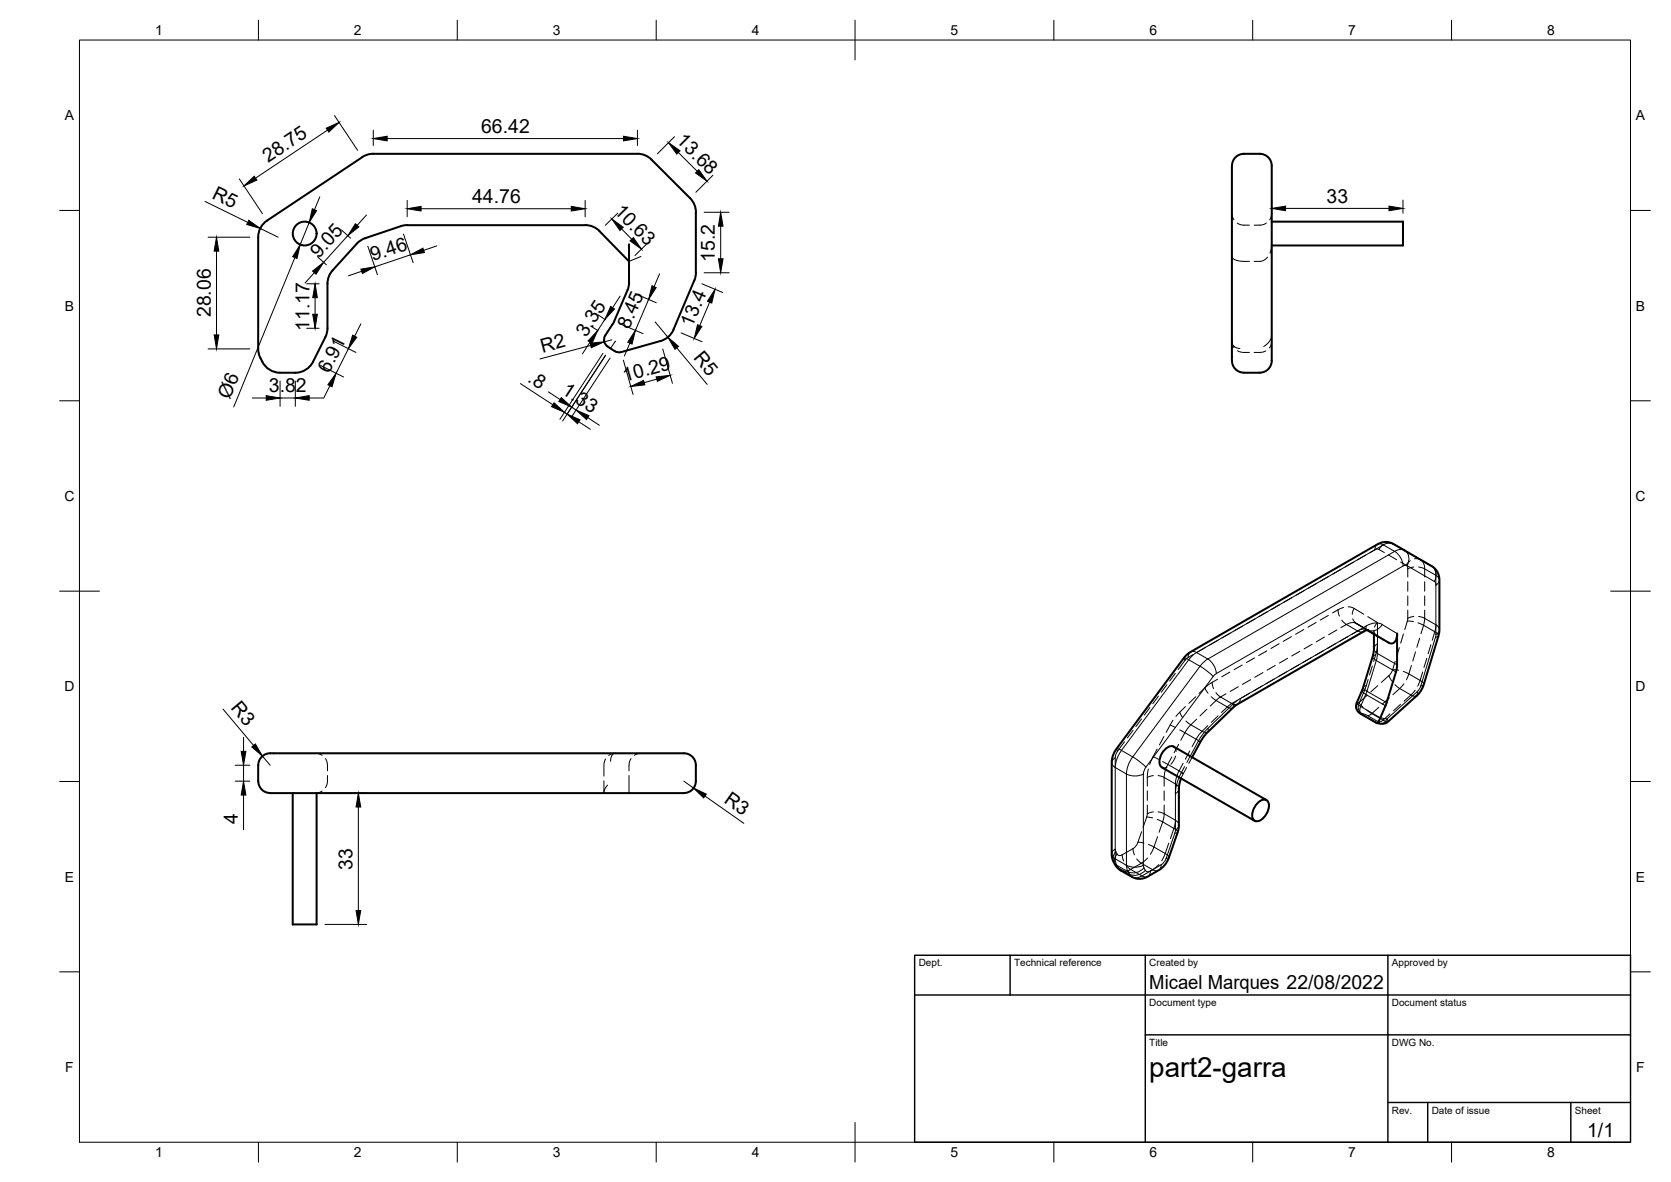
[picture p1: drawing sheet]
<svg xmlns="http://www.w3.org/2000/svg" width="420mm" height="297mm" viewBox="0 0 420 297" stroke-linecap="round" stroke-linejoin="round" font-family="sans-serif">
<!-- layer: Visible -->
<g fill="none" stroke="#000" stroke-width=".51">
<path d="M312.8 38.7h4a3 3 0 0 1 3 3.3v47.9a3.2 3.2 0 0 1-3 3.7l-4 .1M312.8 38.7a3.1 3.1 0 0 0-3 3.3v47.9a3.3 3.3 0 0 0 3 3.7M91.8 59.9l9-3.1 1.2-.2h45.7l1.7 .5 .9 .6 7.9 8M91.8 59.9l-1.7 1-6.5 7-.9 1.6-.4 1.8M175 53.3v15.2M175 53.3l-.5-2.1-1-1.4-9.7-9.7-.9-.7-1.5-.6-67.5-.2-1 .1-1.4 .5-24.4 16.2a5 5 0 0 0-2.2 4.2v28.1a6.6 6.6 0 0 0 4.2 5.8l1.3 .2h3.8a5 5 0 0 0 4.5-2.8l3.1-6.2 .5-1.3v-12.1M319.8 55.7h33v6h-33M158.2 61.4l-.1 10.4-.3 1.2-3.8 8.5M175 68.5l-.3 1.6-5.6 13.3-1.3 1.4-1.7 .9M154 81.5l-1.8 2.8a2.33 2.33 0 0 0 1.4 3.4l.9 .5M154.6 88.2l.7 .3h.9M166.1 85.7l-9.9 2.8"/>
<path d="M343.8 158.4l5.4 3.1a1.43 1.43 0 0 0 1.5-.1 1.43 1.43 0 0 0 .5-1.4l.1-.8M343.9 158.3l-1 .4-32 18.5-8 7.7-3.2 5.4M345.5 159.3v4l-.2 1.1-2.7 8.8-1.5 3.7-.1 1 .3 .7 .6 .6 4.2 2.5 .8-.8 1.5-3.5M351.3 159.2l-.1 8.5-2.8 9.7M67.9 199.3h104.1M67.9 199.3a3 3 0 0 1-3-3v-4a3.3 3.3 0 0 1 3.9-3h102.6a3.1 3.1 0 0 1 3.6 3v4a2.99 2.99 0 0 1-3 3M73.6 199.3v33h6v-33M292.1 192.8l23.4 13.5M292.1 192.8a2.98 2.98 0 0 1 .4-4 2.29 2.29 0 0 1 2.6-1.2l23.4 13.5M346.2 181.7l1.6 .2 1-.4 7.5-6.7 .9-1.1 .8-1.6 3.7-12.3 .2-1.4v-12.8l-.5-2-1.4-1.3-9.7-5.6-1.7-.5-1.1 .1-1 .4-47.4 27.3-1.2 1-17.4 23.4-.7 1.7-.3 1.3v23.4l.5 1.8 .8 1.3 .9 .8 3.2 1.8 1.8 .4 1.7-.5 3.3-1.9 1.5-1.5 .7-1.4 2.5-7.7v-9.8l.6-2.5M316 202a1.8 1.8 0 0 1 2.8-.6 3.9 3.9 0 0 1-2.9 5 1.81 1.81 0 0 1-.8-2.7z"/>
<circle cx="76.6" cy="58.7" r="3"/>
</g>
<!-- layer: Hidden -->
<g fill="none" stroke="#000" stroke-width=".25">
<path d="M309.8 53.6l.1 .9 .4 .7M311.1 56.1l.3 .1a4.9 4.9 0 0 0 2.8 .4M318.4 56.1l-.3 .1a4.7 4.7 0 0 1-2.8 .4M319.8 53.6l-.2 .9-.3 .7M161.2 64.5l-3 1.2M309.8 64.5a2.85 2.85 0 0 0 3 1.2h1.4M318.7 64.6l-.8 .7a3.8 3.8 0 0 1-2.6 .4M319.8 61.4l-.5 2.2M154.8 85.8l-1.3 1.8M309.8 85.8l.1 .7 .3 .5 .6 .4 1 .2M309.8 86l.5 1.4M311.1 88.1l1.3 .4 1.8 .1"/>
<path d="M318.3 88.2l-1.2 .3-1.8 .1M319.8 84.3a3.8 3.8 0 0 1-2 2.8M319.8 85.8l-.2 .9-.4 .7M343.9 158.3l-2.9-1.6 2.8 1.7M345.5 158.4v.9M345.5 158.8l.3 .6 .5 .5M346.4 156.4l-.8 1.2M341.9 176.4l-.3 .5-.1 1 .3 .8 .5 .6M79.3 189.3l1 .1 .7 .4M81 198.8l-.7 .4-1 .1M81.8 190.7l.2 .2a4.9 4.9 0 0 1 .3 2.8M82.3 194.9a4.5 4.5 0 0 1-.5 3.1"/>
<path d="M151.8 196.2v2.8M152.3 190.7l-.4 1.2-.1 3.1M152.8 197.3a2.23 2.23 0 0 0-.9 1.9l.3 .1M154.6 189.3l-1 .2-.5 .4M154.8 189.3l-.5 .1-.4 .4-.4 1.5M158.2 194.9v4.4M158.7 190.7l-.2 .2a4.9 4.9 0 0 0-.3 2.8M161.2 189.3l-1 .1-.7 .4M293.5 192.8l-.8 .2-.6-.2M295.1 187.6l.4 .5 .2 .7M295.6 190l-.6 1.3-.6 .8M298.4 192.9l-1.4 2.7"/>
<path d="M299.7 190.3l-.8 1.5M346.1 181.6v.1"/>
</g>
<!-- layer: Hidden Narrow -->
<g fill="none" stroke="#000" stroke-width=".25">
<path d="M343.4 139.5l-2.1 1.2M345.7 138.2l-1.3 .7M346.4 136.8l-.5 .4-.2 1M346.7 138.1l-.3-.1-.7 .2M346.7 138.1l1.4 .8M347.8 136.9l-1.1 1.2M348.8 136.5l.4-.1a3.7 3.7 0 0 1 2.5 1.1M349.1 139.5l2.1 1.2M350.3 136.7l4.2 2.4M352.7 138.1l2.1 1.2M355.6 139.7l2 1.2M355.8 139.9l4.2 2.4"/>
<path d="M309.3 159.1l-2 1.2M312.4 157.3l-2 1.2M315.5 155.6l-2 1.1M318.6 153.8l-2.1 1.1M321.7 152l-2 1.2M324.7 160l-2 1.2M324.8 150.2l-2.1 1.2M327.8 158.2l-2 1.2M327.9 148.4l-2.1 1.2M330.9 156.4l-2 1.2M331 146.6l-2.1 1.2M334 154.7l-2 1.1"/>
<path d="M334.1 144.9l-2.1 1.1M336.1 158.3l-2 1.2M336.4 153.3l.4 1.5M336.4 153.3l-1.4 .7M337.2 143.1l-2.1 1.2M337.4 155.8l1.2 1.1-1.4 .8M337.8 152.7l-1.4 .6M339 159.9l-2.1 1.2M339 152.5l1.5 .4M340.1 155.5l.4 .7 .6 .5-1.4-.2-1.1 .4 2.8 1.7M340.3 141.3l-2.1 1.2M340.5 152.9l-.5 1.5"/>
<path d="M340.5 152.9l2.4 1.5M341.4 158.6l.6 .2 .9-.1M341.4 158.6l-1.4 .7M343.8 158.4l-2.7-1.7 2.8 1.6-1.3-.2-1.2 .5M343.9 158.3h.1M343.9 155l2.5 1.4v3.5M352.2 141.3l1.4 .7M352.9 159.3l-.7 2.3M353.6 142l.3 .4 .1 .6M353.9 156.1l1.5 .1M353.9 156.1l-.7 2.1M354 155.4l-.1 .7"/>
<path d="M354 143v2M354 146.2v2.4M354 149.8v2.4M354 153.3v2.1M354.6 140.9l-1 1.1M355.5 154.9l-1.5 .5M355.5 142.5l-1.5 .5M355.7 140.4a2.16 2.16 0 0 1 2.5 2.6l2.8 1.6M356.5 156.5l1.4 .6-.6 2.2M356.7 154.9l1.5 .5-.3 1.7 2.9 1.7M356.7 142.5l1.5 .5v2M358.2 146.2v2.4"/>
<path d="M358.2 149.8v2.4M358.2 153.3v2.1l2.8 1.6M360 142.3l.7 .7 .3 1.6M360 142.3h.1M360.8 158.8l.7 .5 .2 .5M360.8 158.8l-.7 2.1M361 157l.8 .7 .1 .5M361 157l-.2 1.8M361 144.6l.8 .7 .1 .5M361 144.6v2.4M289.1 177.8l-1.4 1.9M291.3 174.9l-1.4 2"/>
<path d="M293.4 172.1l-1.4 1.9M295.5 169.2l-1.4 1.9M296.6 179l.8 1.3M296.6 179l-.9 1M297.7 165.4l.3 .5M298 165.9l-1.8 2.3M298.1 177.6l-1.5 1.4M298.7 165.2l-.7 .7M299.4 163.8l-.5 .7-.2 .7M300 164.5l-1.3 .7M300.7 175.1l-1.8 1.6M303 172.9l.7 1.3"/>
<path d="M303 172.9l-1.5 1.4M303.1 162.7l-2 1.2M303.4 178.3l-1.7 1.6M304.5 175.1l1.3 .9-1.5 1.4M304.8 171.5l.3 1.5M304.8 171.5l-1.8 1.4M305.7 174.1l1.2 1.1-1.1 .8 2.8 1.7M306.2 170.7l-1.4 .8M306.2 160.9l-2 1.2M306.3 179.9l-1.7 1.6M308.3 174.4l-1.4 .8 2.8 1.6-1.1 .9M308.6 177.7l.9 .3 .5-.1"/>
<path d="M308.6 177.7l-1.5 1.4M309.2 168.9l-2 1.2M311.1 176l-1.4 .8 .7 .2 .8-.1M311.4 172.6l-2.1 1.2M312.3 167.1l-2 1.2M314.2 174.2l-2.1 1.2M314.5 170.8l-2.1 1.2M315.4 165.3l-2 1.2M317.3 172.4l-2.1 1.2M317.6 169l-2.1 1.2M318.5 163.6l-2 1.1M320.4 170.6l-2.1 1.2"/>
<path d="M320.7 167.2l-2.1 1.2M321.6 161.8l-2 1.2M323.5 168.9l-2.1 1.1M323.8 165.4l-2.1 1.2M326.6 167.1l-2.1 1.2M326.9 163.7l-2.1 1.2M329.7 165.3l-2.1 1.2M329.9 161.9l-2 1.2M332.8 163.5l-2.1 1.2M333 160.1l-2 1.2M335.9 161.7l-2.1 1.2M341.1 176.7l.6-.1 1.1 1.1"/>
<path d="M342.3 179.5l.2 .1-.2-.4 1.5 .6M342.5 179.6l1.3 .7M343.1 173.6l-.7 .1M343.1 173.6l-1.2 2.8 1.9-1.7M343.5 172.3l-.7 .4M343.5 172.3l-.4 1.3M344 170.8l-.5 1.5M345.1 167.4l-.7 2.2M345.5 163l.3-.8 .6-.4-.5 2.8M345.9 164.6l-.8 .4M345.9 164.6l-.5 1.6M346.4 172.3l-1.7 1.6"/>
<path d="M346.7 177.8l-1.8 1.5-1.2-.8M349.3 175.4l-1.7 1.6M349.5 179.4l-1.7 1.6-2.9-1.7-.4 .4-.7 .1 2.8 1.6M350 171.1l-.8-1.3-1.9 1.7M350.2 168.3l1.5 .1M350.2 168.3l-1 1.5M350.7 172l1.2 1M350.8 166.2l-.6 2.1M351.9 162.8l-.7 2.2M351.9 173l2.9 1.7 1-1.2M351.9 173l-1.7 1.6M352.1 177l-1.7 1.6"/>
<path d="M352.8 168.7l1.4 .7-.6 1.4M353 171.8l-1.1 1.2M354.9 167.2l-.7 2.2 2.9 1.6M355.9 163.8l-.7 2.3M356.2 174.8l-.6 .2-.8-.3-1.8 1.5M357 160.4l-.7 2.3M357.1 171l.5 .4 .4 .5M357.1 171l-.6 1.5M357.7 168.9l-.6 2.1M358.8 165.4l-.7 2.3M359.8 162l-.7 2.3M280.4 190.4l-.7 .7-.2 .6"/>
<path d="M280.4 190.4v2.5M280.8 188.2l.2 .5M281 188.7l-.3 .6-.3 1.1M282.7 186.4l-1.7 2.3M284.9 183.5l-1.4 1.9M287 180.7l-1.4 1.9M288.5 195.4v2.2M288.5 198.7v2.4M288.7 193.2l-.2 2.2M289.9 190.1l1.4 .7M289.9 190.1l-.8 2M290 194.9l-1.5 .5"/>
<path d="M291 188.2l-1.1 1.9M291.2 194.9l1.5 .5v2.2M292.3 191.4l1.3 .7-.7 1.7-.2 1.6 2.9 1.6v2.4M292.7 185.1l-1.2 2.1M292.7 198.7v2.4M294.2 182.2l1.4 .6M294.2 182.2l-1 1.9M294.7 190.2l-1.1 1.9 2.9 1.6-.7 1.7-.2 1.6 .7 .7 .1 .5M295 181l-.8 1.2M296.4 187.1l-1.2 2.1M296.6 183.4l1.3 .7-1 1.9M297 194.2l-.5 1.1"/>
<path d="M297.5 191.8l-1 1.9 1 .7-.5-.2M297.9 192.6l-.9 1.6M298.2 181.2l1.2 .9-1.5 2 2.9 1.7M299.2 188.7l-1.2 2.1M299.3 190l-.9 1.6M300.8 185.8l1 .6M300.8 185.8l-1.1 1.8M300.9 180.7l-1.5 1.4 2.9 1.7-1.5 2M303.7 182.4l-1.4 1.4 .8 .3 .6-.1M344.8 180.9l1.3 .7 .9 .2M346.6 181.4l.3 .3h-.4M349 181.4l-1.2-.4-.5 .3-.7 .1"/>
<path d="M280.6 214l-.2-.6-.7 .7-.2 .5M280.6 214l-.7 1.2-.1 .8 .3 .8M280.6 214l.3 .6M280.9 214.6l-.7 1.6 .2 1.2M280.9 214.6l.5 .4 .8-.2M282.2 214.8l.3 1.6M283.1 217.4l1.2 1.1-1.5 .5-1-.3M284.9 213.3l.3 1.5M284.9 213.3l-2.7 1.5M285.8 215.8l1.2 1.1-2.7 1.6 2.8 1.6M286.1 211.6l1.5 .3M286.1 211.6l-.5 1-.7 .7"/>
<path d="M287 209l-.9 2.6M288.3 205.3l1.5 .3M288.3 205.3l-.9 2.6M288.5 204.5l-.2 .8M288.5 202.3v2.2M288.5 215.6l-1.5 1.3 2.8 1.7M288.8 212.2l1.4 .7-.9 1.8M289.8 218.6l.7 .2 .8-.1M289.8 218.6l-2.7 1.5M290 204l-1.5 .5M291 205.9l1.4 .7-1 2.5M291.1 210.3l-.9 2.6 2.8 1.6"/>
<path d="M291.2 204l1.5 .5-.3 2.1 2.8 1.6M291.4 217.3l-1.6 1.3M292.7 202.3v2.2l2.9 1.6-.4 2.1M293 214.5l.9 .7v.3M293 214.5l-.9 1.8M293.9 211.9l-.9 2.6M295.2 208.2l.7 .5 .2 .5M295.2 208.2l-.9 2.6M295.6 206.1l.7 .7 .1 .6M287.1 220.1l1 .3 .5-.1M287.1 220.1l-1.5 .5-1-.2"/>
</g>
<!-- layer: Visible Narrow -->
<g fill="none" stroke="#000" stroke-width=".25">
<path d="M350.3 136.7a2.39 2.39 0 0 0-2.5 .2 1.49 1.49 0 0 0-1.5-.1M350.7 138.6l-2.9-1.7-46.9 27.1M350.7 138.6l-47 27M350.7 138.6l1.3 1.3 .6 1.1 .2 1.2M350.7 138.5a2.22 2.22 0 0 1 2.6-.1 2.22 2.22 0 0 1 .9 2.5l-.4 1.2M342.9 158.7a1.5 1.5 0 0 0 .6-1.4l-31.7 18.3M343.8 158.4l2.6 1.5v4.3l4.9 2.9M343.9 158.3l5.3 3.2M347.5 156.9a2.84 2.84 0 0 1-3.6 1.4M347.6 157l3.7 2.2M347.6 156.9a3.9 3.9 0 0 0-4.1 .4M352.8 142.2l-47 27.1"/>
<path d="M353.8 142.1l6.8 4M353.8 142.1l-.5-.1-.5 .2M360 142.3a2.71 2.71 0 0 1 .7 3.8l.3 .3 .1 .6M361 147v12.5M361.7 159.8l-.8 .3-3.6 12.3M361.9 158.2a1.5 1.5 0 0 1-.8 1.2l-.1 .7M361.9 145.8a1.49 1.49 0 0 1-.8 1.2M299.4 163.8a1.49 1.49 0 0 1 1.5 .2M300.9 164l2.8 1.6M300.9 164l-1.2 .9-.8 .9-1.2-.4M303.7 165.6l1.3 1.3 .6 1.2 .2 1.2M303.7 165.6l-1.2 1-.8 .8 1.6 1.1 1.7 1.5"/>
<path d="M305.8 169.3l-.8 .7-16.9 22.8-.5 1-.1 .7-1.8 .5-1.3-.1-1.1-.4M310 176.9l.1 .6-.1 .4M311.9 175.5a1.5 1.5 0 0 1-.7 1.4M311.9 175.5l-1.9 1.4-6.3 6.2-1.5 1.7-.9 1.4M341.2 176.7l.9 .8a1.65 1.65 0 0 0 .2 2M342.4 173.6l1 .9M342.8 172.7a1.3 1.3 0 0 0 .9 1l-.3 .8M343.4 174.5l-1.3 3 5 2.9 1.6 .3M343.4 174.5l5 2.9M345.1 165a1.3 1.3 0 0 0 1 1M345.5 163a1.49 1.49 0 0 0 .9 1.2l-.3 1.8M346.1 166l-2.4 7.7 5 2.9"/>
<path d="M346.1 166l4.9 2.9M356.3 173.8l-7.6 6.9M357.2 172.4l-.9 1.4 .1 .6-.2 .4M358 172l-.8 .4M279.5 191.7a1.49 1.49 0 0 0 .9 1.2M280.4 192.9v22.9M280.4 192.9l2.8 1.6M280.8 188.1l1.2 .5M282 188.6l16.9-22.8 2.8 1.6-16.9 22.8M282 188.6l2.8 1.6M282 188.6l-1.3 2.4-.3 1.9M283.2 194.5v23"/>
<path d="M284.8 190.2l1.6 1.1 1.7 1.5M284.8 190.2l-1.2 2.5-.4 1.8M287.5 194.5v23M296.4 198.2a1.49 1.49 0 0 1-.8 1.2M296.5 195.3l-.6 1.8-.3 1.8v9.7M301.3 186.3l-2 3.7M301.3 186.2l.5 .2M303.7 183.1l.1 .5-.1 .4M348.7 180.7a1.73 1.73 0 0 1-1.7 1.1M348.7 180.7l.3 .7M279.5 214.6a1.49 1.49 0 0 0 .9 1.2M280.1 216.7l.7 .7"/>
<path d="M280.4 215.8l2.8 1.7M280.4 215.8l.4 1.6M280.5 217.3l.7 .7M280.8 217.4l.3 .6M280.8 217.4l2.8 1.7M281.1 218l.7 .7M281.1 218l2.9 1.7M283.2 217.4l.4 1.7M283.3 217.4l1.8 .5 1.3-.1 1.1-.3 .5 1.2M283.6 219.1l.4 .6M284 219.7l.6 .7M287.6 218.1a3.4 3.4 0 0 1-4 1"/>
<path d="M288 218.7a3.4 3.4 0 0 1-4 1M288 218.7a.85 .85 0 0 0 1.3 .2M289.3 218.9a1.5 1.5 0 0 1-.7 1.3M292 217.3l-2.8 1.6M293.9 215.5l-.7 .2M295.6 208.6l-2.4 7.1-.6 1.1a1.23 1.23 0 0 0-.8 1.4l-.5 .5M296.1 209.1l-.7 .3M296.4 207.3a1.49 1.49 0 0 1-.8 1.3"/>
</g>
<!-- layer: Border -->
<g fill="none" stroke="#000" stroke-width=".25">
<path d="M20 10.1h390v276.9h-390zM65 5.1v5M115 5.1v5M165 5.1v5M215 5.1v10M265 5.1v5M315 5.1v5M365 5.1v5M15 52.9h5M410 52.9h5M15 100.7h5M410 100.7h5"/>
<path d="M15 148.6h10M405 148.6h10M15 196.4h5M410 196.4h5M15 244.2h5M410 244.2h5M65 287v5M115 287v5M165 287v5M215 282.1v9.9M265 287v5M315 287v5"/>
<path d="M365 287v5"/>
</g>
<!-- layer: TitleBlock -->
<path d="M230 240.1h180v46.9h-180zM230 250h180M254 240.1v9.9M288 240.1v46.9M349 240.1v46.9M288 260.1h122M349 277.1h61M359 277.1v9.9M395 277.1v9.9" fill="none" stroke="#000" stroke-width=".36"/>
<!-- layer: Dimensions -->
<g fill="none" stroke="#000" stroke-width=".25">
<path d="M82.3 32.7l-18.1 12.1M84.1 29l5.8 8.8M93.9 32.7v3.9M97.3 34.8h59.5M160.3 32.7v3.9M169.6 34.4l-4.3 4.3M170.6 38.3l4.7 4.7M51.5 50.6l10.8 5.3M52.3 59.6h10.5M60.2 45l5.8 8.7M65.4 57.4l4.5 2.2M77.7 55.9l-2.2 5.6"/>
<path d="M80.4 49.5l-1.3 3.2M85.9 57.8l2.2 2M87.5 59.2l-6.1 6.7M92.2 54l-2.4 2.6M101.5 58.8l2.4 7.2M102.4 50.4v4.1M105.9 52.5h37.7M147.1 50.4v4.1M155.3 53.6l-3.1 3M156.3 57.5l2.5 2.6M177 53.3h6.3M179.3 44l-4.3 4.3"/>
<path d="M181.2 56.8v8.2M319.8 50.3v3.3M323.3 52.4h25.9M352.8 50.3v3.3M54.4 63.1v21.1M74.1 64.7l-15.3 37.6M77.1 71.3h3.1M79 68.5l-2.3 2.6M79.2 74.8v4.2M79.8 64.5l2.3 2.1M90.9 68.2l-3.3 1.1M92.5 61.9l2.4 7.2"/>
<path d="M103.2 64l-9 3.1M109.8 61.8l-3.3 1.1M150.3 79.1l2 1.3M155.9 74.4l-1.9 2.9M159.7 73.8l5.3 2.3M162.8 61.2l-3.1 3M163.1 75.3l-3.3 7.7M165.8 68.8l-1.3 3.2M176.5 71.3l5.2 2.2M177 68.5h6.3M178.4 75.9l-2.5 5.9M52.3 87.7h10.5"/>
<path d="M70.4 95.8v6.3M74.3 95.8v6.3M77.1 82.5h3.1M80.6 91.8l5.8 2.9M83 96.9l-1.6 3.2M83.7 85.7l5.8 2.9M87.6 87.6l-3.1 6.2M90.7 81.4l-1.5 3.1M130.9 96.4l8.1 5.3M137.9 98.5l2.9 1.9M148.4 86l-1.9 2.9M148.5 81.9l1.9 1.2"/>
<path d="M148.5 86.8l-12.7 3.4M151.6 88.8l-10.8 16.6M152.1 80.3l-1.8 2.8M152.3 89.3l-10.8 16.5M153.4 90l-9.7 14.8M153.8 85.4l-1.9 .5M156.3 81.6l5.4 2.2M156.7 90.5l2.5 8.6M158.4 86.2l-1.4 3.3M164.7 80.9l3.2 3.8M165.1 95.3l-3.1 .9M166.6 87.7l2.5 8.6"/>
<path d="M170.2 87.4l7.6 9.2M171.3 83.7l5.2 2.2M63.4 100h3.5M70.4 100h3.9M77.7 100h3.6M141.9 103.6l.7 .5M143.7 102.3l1.1 .7M145.5 106l3 1.9M147.8 105l2.9 1.9M56.1 178.2l7.7 9.1M59.1 192.3h3.7M59.1 196.3h3.7"/>
<path d="M61.2 185.3v3.5M61.2 192.3v4M61.2 199.8v8.7M66 190l1.9 2.3M81.7 199.3h10.5M171.9 196.3l2.5 1.7M90.1 202.8v26M177.3 200.1l9.7 6.8M81.7 232.3h10.5"/>
</g>
<g fill="#000" stroke="#000" stroke-width=".25">
<path d="M82 32.2l3.3-1.4-2.6 2.4zM93.9 34.8l3.4-.6v1.2zM156.8 34.2l3.5 .6-3.5 .6zM168.1 35.8l2.9 2.1-.8 .8zM62.5 55.4l2.9 2-3.4-1zM61.3 46.7l2.6-2.4 .7 1zM78.5 52.5l1.1 .4-1.9 3zM89.4 56.2l.8 .8-2.7 2.2zM102.4 52.5l3.5-.6v1.1zM143.6 51.9l3.5 .6-3.5 .5zM153.8 55l2.9 2.1-.8 .8zM158.4 60.5l.9-.8 2 2.9z"/>
<path d="M174.9 43.5l.8-.9 2.1 2.9zM181.2 53.3l.6 3.5h-1.2zM319.8 52.4l3.5-.6v1.2zM349.2 51.8l3.6 .6-3.6 .6zM54.4 59.6l.6 3.5h-1.2zM75.5 61.5l-.8 3.4-1.1-.4zM78.6 68.1l2.8-2.2-1.9 3zM78.6 79h1.2l-.6 3.5zM79.2 71.3l.6 3.5h-1.2zM90.7 67.6l3.5-.5-3.1 1.6zM103.2 64l3.1-1.6 .4 1.1zM153.5 77l1 .6-2.4 2.7z"/>
<path d="M163.9 71.8l1.1 .5-1.9 3zM179.8 72.7l-.8 3.5-1.1-.5zM180.6 65h1.2l-.6 3.5zM53.8 84.2h1.2l-.6 3.5zM66.9 99.4l3.5 .6-3.5 .6zM74.3 100l3.4-.6v1.2zM84.5 93.8l-1 3.4-1.1-.5zM88.7 84.2l1 .6-2.1 2.8zM141.1 99.9l2.6 2.4-3.2-1.4zM150.3 83.1l-1.5 3.2-.9-.6zM148.4 86.2l3.5-.3-3.2 1.5zM159.8 83l-.9 3.5-1.1-.5z"/>
<path d="M158.6 97.1l3.2-1.5 .3 1.1zM165 94.7l3.5-.4-3.2 1.5zM167.9 84.7l2.7 2.3-.9 .8zM175.4 81.6l1.1 .4-1.9 3.1zM139.3 101.2l2.6 2.4-3.2-1.4zM142.6 104.1l3.2 1.4-.6 1zM144.8 103l3.3 1.5-.6 .9zM60.6 188.8h1.2l-.6 3.5zM61.2 196.3l.6 3.5h-1.2zM63.3 187.7l.9-.7 1.8 3zM174.4 198l3.2 1.6-.7 .9zM90.1 199.3l.6 3.5h-1.2z"/>
<path d="M89.5 228.8h1.2l-.6 3.5z"/>
</g>
<text font-size="7" x="289" y="270.6">part2-garra</text>
<g font-size="4.9">
<text x="121" y="33.4">66.42</text>
<text x="169.9" y="35.5" transform="rotate(45 169.9 35.5)">13.68</text>
<text x="67.4" y="40.9" transform="rotate(-34 67.4 40.9)">28.75</text>
<text x="53.1" y="49.8" transform="rotate(26 53.1 49.8)">R5</text>
<text x="118.7" y="51">44.76</text>
<text x="154.2" y="53.3" transform="rotate(46 154.2 53.3)">10.63</text>
<text x="333.5" y="50.9">33</text>
<text x="80.1" y="65.1" transform="rotate(-48 80.1 65.1)">9.05</text>
<text x="93.8" y="65.7" transform="rotate(-19 93.8 65.7)">9.46</text>
<text x="179.7" y="65.8" transform="rotate(-90 179.7 65.8)">15.2</text>
<text x="53" y="79.7" transform="rotate(-90 53 79.7)">28.06</text>
<text x="77.8" y="83.2" transform="rotate(-90 77.8 83.2)">11.17</text>
<text x="158.2" y="82.9" transform="rotate(-67 158.2 82.9)">8.45</text>
<text x="174.1" y="82.5" transform="rotate(-67 174.1 82.5)">13.4</text>
<text x="136.4" y="88.6" transform="rotate(-15 136.4 88.6)">R2</text>
<text x="147.4" y="84.8" transform="rotate(-57 147.4 84.8)">3.35</text>
<text x="174.2" y="89.9" transform="rotate(50 174.2 89.9)">R5</text>
<text x="82.8" y="94" transform="rotate(-63 82.8 94)">6.91</text>
<text x="132.5" y="95.7" transform="rotate(33 132.5 95.7)">.8</text>
<text x="57.8" y="100.6" transform="rotate(-68 57.8 100.6)">Ø6</text>
<text x="67.6" y="98.6">3.82</text>
<text x="141" y="98.8" transform="rotate(33 141 98.8)">1.33</text>
<text x="157.1" y="96" transform="rotate(-16 157.1 96)">10.29</text>
<text x="57.8" y="178" transform="rotate(50 57.8 178)">R3</text>
<text x="181.8" y="201.5" transform="rotate(35 181.8 201.5)">R3</text>
<text x="59.8" y="207.2" transform="rotate(-90 59.8 207.2)">4</text>
<text x="88.6" y="218.5" transform="rotate(-90 88.6 218.5)">33</text>
<text x="289" y="248.5">Micael Marques 22/08/2022</text>
<text x="399.1" y="285.7">1/1</text>
</g>
<g font-size="3.5">
<text x="39" y="8.8">1</text>
<text x="89" y="8.8">2</text>
<text x="139" y="8.8">3</text>
<text x="189" y="8.8">4</text>
<text x="239" y="8.8">5</text>
<text x="289" y="8.8">6</text>
<text x="339" y="8.8">7</text>
<text x="389" y="8.8">8</text>
<text x="16.3" y="30.2">A</text>
<text x="411.3" y="30.2">A</text>
<text x="16.3" y="78">B</text>
<text x="411.3" y="78">B</text>
<text x="16.2" y="125.9">C</text>
<text x="411.2" y="125.9">C</text>
<text x="16.2" y="173.7">D</text>
<text x="411.2" y="173.7">D</text>
<text x="16.3" y="221.6">E</text>
<text x="411.3" y="221.6">E</text>
<text x="16.4" y="269.4">F</text>
<text x="411.4" y="269.4">F</text>
<text x="39" y="290.8">1</text>
<text x="89" y="290.8">2</text>
<text x="139" y="290.8">3</text>
<text x="189" y="290.8">4</text>
<text x="239" y="290.8">5</text>
<text x="289" y="290.8">6</text>
<text x="339" y="290.8">7</text>
<text x="389" y="290.8">8</text>
</g>
<g font-size="2.5">
<text x="231" y="242.9">Dept.</text>
<text x="255" y="242.9">Technical reference</text>
<text x="289" y="242.9">Created by</text>
<text x="350" y="242.9">Approved by</text>
<text x="289" y="252.8">Document type</text>
<text x="350" y="252.8">Document status</text>
<text x="289" y="262.9">Title</text>
<text x="350" y="262.9">DWG No.</text>
<text x="350" y="279.9">Rev.</text>
<text x="360" y="279.9">Date of issue</text>
<text x="396" y="279.9">Sheet</text>
</g>
</svg>
